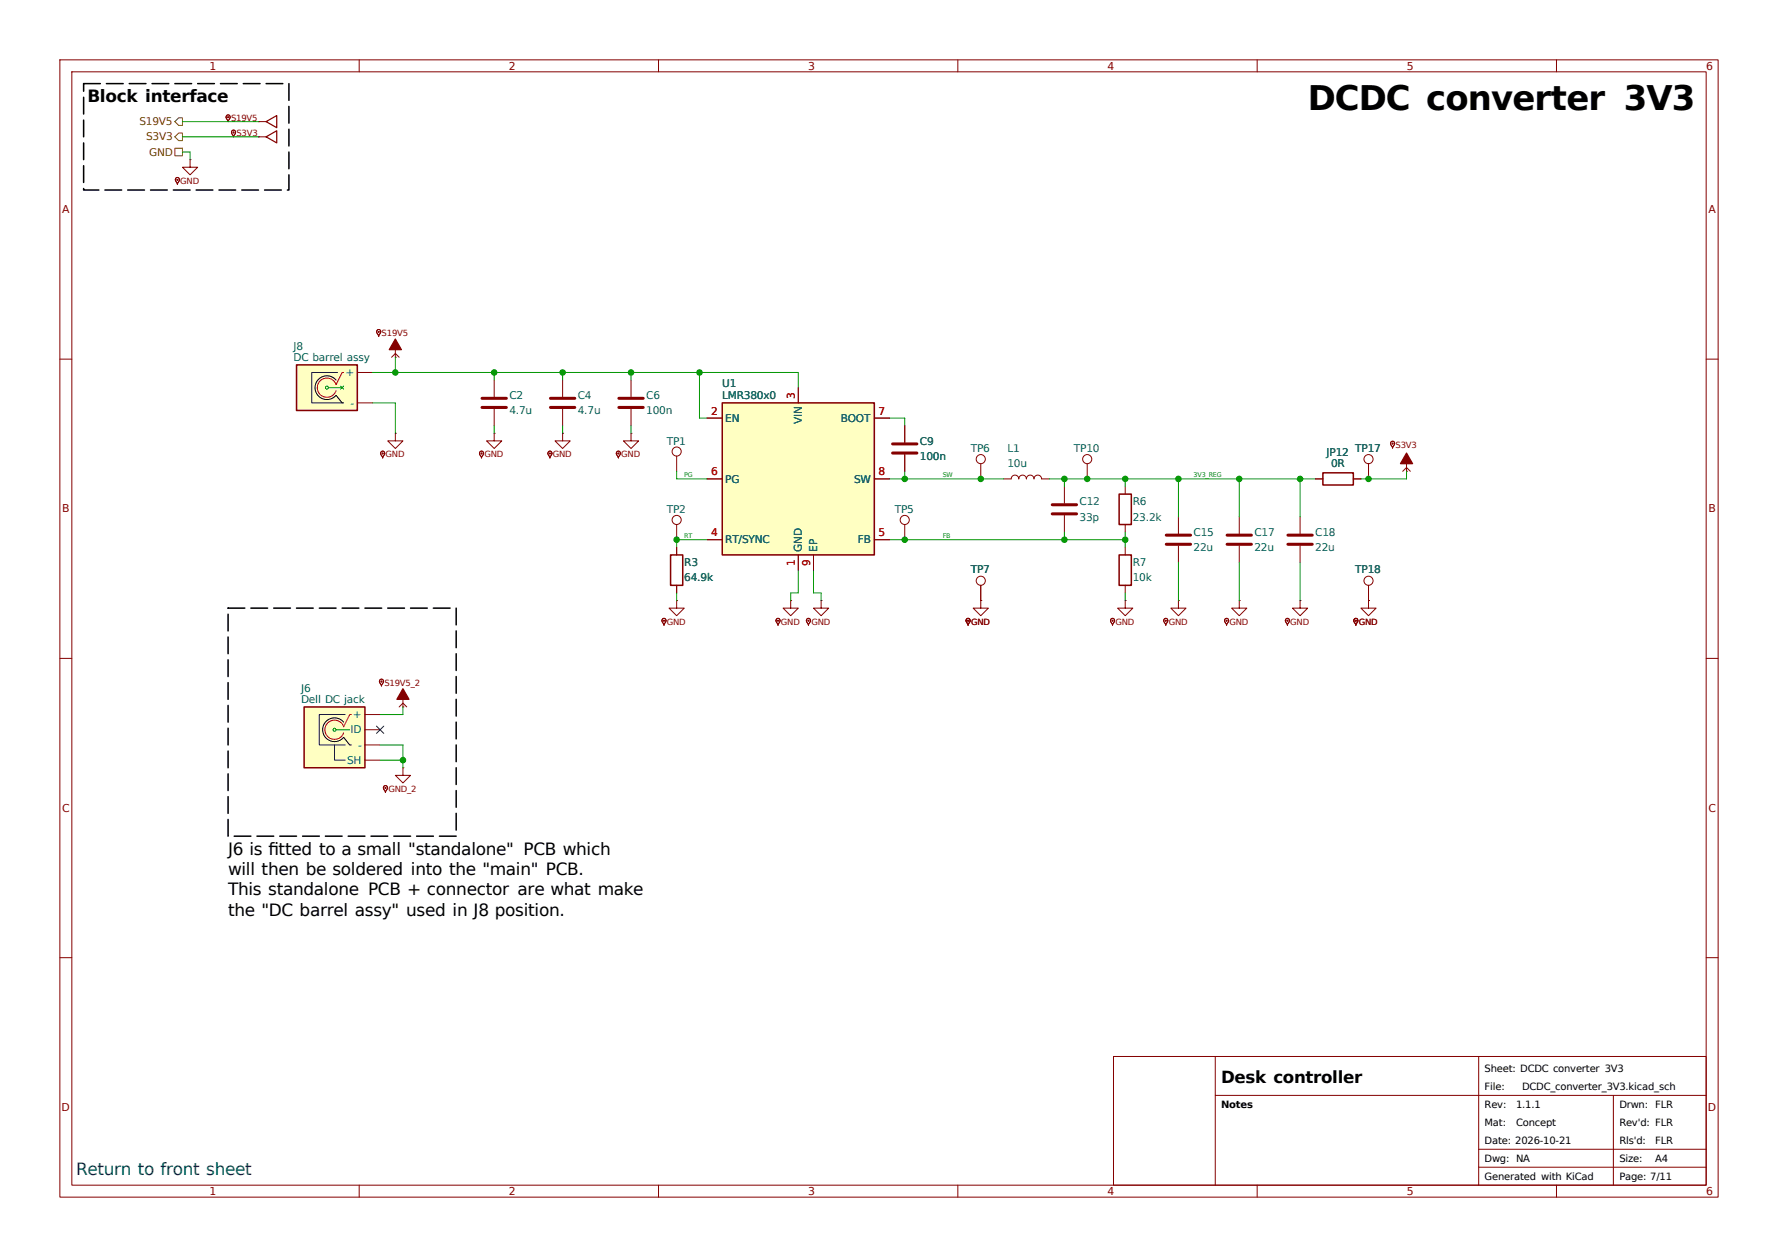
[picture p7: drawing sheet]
<svg xmlns="http://www.w3.org/2000/svg" width="297mm" height="210mm" viewBox="0 0 297 210" stroke-linecap="round" stroke-linejoin="round" font-family="sans-serif">
<g fill="none" stroke="#840000" stroke-width=".17">
<path d="M10 10h277v190h-277zM12 12h273v186h-273zM60 10v2M110 10v2M160 10v2M210 10v2M260 10v2M10 60h2M285 60h2M10 110h2M285 110h2M10 160h2"/>
<path d="M186 176.5h99v21.5h-99zM203 176.5v21.5M247 176.5v21.5M285 160h2M60 198v2M110 198v2M160 198v2M203 183h82M210 198v2M247 192h38M247 195h38M260 198v2"/>
<path d="M269.5 183v15"/>
</g>
<path d="M50.8 118.1h10.2v10.2h-10.2z" fill="#ffffc2"/>
<path d="M50.8 118.1h10.2v10.2h-10.2z" fill="none" stroke="#840000" stroke-width=".25"/>
<g fill="none" stroke="#008400" stroke-width=".17">
<path d="M56.1 121.9h2.3"/>
<circle cx="55.9" cy="121.9" r=".25"/>
</g>
<path d="M58.7 119.4h-.3l-1 2a1.61 1.61 0 0 0-2.5-.8 1.61 1.61 0 0 0 0 2.6 1.61 1.61 0 0 0 2.5-.8" fill="none" stroke="#c20000" stroke-width=".17"/>
<path d="M57.4 120.7a1.98 1.98 0 0 0-2.9-.2 1.98 1.98 0 0 0 0 2.9 1.98 1.98 0 0 0 2.9-.2l1 1.3h.3" fill="none" stroke="#000" stroke-width=".17"/>
<path d="M57.7 119.4h-4.4v5.1h4.4M55.9 124.5v2.5h1.8" fill="none" stroke="#000084" stroke-width=".17"/>
<path d="M63 55.1a.4 .4 0 0 1 .6 .2 .4 .4 0 0 1-.2 .5l-.1 .4-.4-.7zM65.4 59.7l.6-.6 .7 .6M66 59.7h.1M66 58.4v1.3M61 119.4h2.5M61 121.9h2.5M61 124.5h2.5M61 127h2.5" fill="none" stroke="#840000" stroke-width=".17"/>
<circle cx="63.3" cy="55.4" r=".07" fill="#840000" stroke="#840000" stroke-width=".17"/>
<path d="M66 56.6l1.1 1.8h-2.1z" fill="#840000" stroke="#840000" stroke-width=".2"/>
<path d="M49.5 61h10.2v7.6h-10.2z" fill="#ffffc2"/>
<path d="M49.5 61h10.2v7.6h-10.2zM112 92.7h2v5.1h-2z" fill="none" stroke="#840000" stroke-width=".25"/>
<g fill="none" stroke="#008400" stroke-width=".17">
<path d="M54.9 64.8h2.2M56.9 64.5l.5 .5M57.4 64.5l-.5 .5"/>
<circle cx="54.6" cy="64.8" r=".25"/>
</g>
<path d="M57.4 62.2h-.3l-1 2.1a1.61 1.61 0 0 0-2.4-.8 1.61 1.61 0 0 0 0 2.6 1.61 1.61 0 0 0 2.4-.8" fill="none" stroke="#c20000" stroke-width=".17"/>
<path d="M56.1 63.5a1.98 1.98 0 0 0-2.8-.2 1.98 1.98 0 0 0 0 2.9 1.98 1.98 0 0 0 2.8-.2l1 1.3h.3" fill="none" stroke="#000" stroke-width=".17"/>
<path d="M56.4 62.2h-4.3v5.1h5" fill="none" stroke="#000084" stroke-width=".17"/>
<g fill="none" stroke="#840000" stroke-width=".17">
<path d="M59.7 62.2h2.5M59.7 67.3h2.5M63.7 75.4a.4 .4 0 0 1 .6 .2 .4 .4 0 0 1-.2 .5l-.2 .4-.3-.6zM66 72.4v1.3h1.3l-1.3 1.2-1.2-1.2h1.2M66 72.4h.1M80.2 75.4a.4 .4 0 0 1 .6 .2 .4 .4 0 0 1-.2 .5l-.2 .4-.3-.6zM82.5 72.4v1.3h1.3l-1.3 1.2-1.2-1.2h1.2M82.5 72.4h.1M82.5 63.5v2.8M82.5 68.3v2.8M91.7 75.4a.4 .4 0 0 1 .5 .2 .4 .4 0 0 1-.2 .5l-.1 .4-.4-.6zM94 72.4v1.3h1.2l-1.2 1.2-1.3-1.2h1.3"/>
<path d="M94 72.4h.1M94 63.5v2.8M94 68.3v2.8M113 87.6v2.6M113 91.4v1.3M113 97.8v1.3"/>
<circle cx="113" cy="86.9" r=".76"/>
</g>
<g fill="#840000" stroke="#840000" stroke-width=".17">
<circle cx="63.9" cy="75.8" r=".07"/>
<circle cx="91.9" cy="75.8" r=".07"/>
<circle cx="80.4" cy="75.8" r=".07"/>
</g>
<path d="M80.5 66.5h4.1M80.5 68.1h4.1M91.9 66.5h4.1M91.9 68.1h4.1" fill="none" stroke="#840000" stroke-width=".51"/>
<path d="M120.6 67.3h25.4v25.4h-25.4z" fill="#ffffc2"/>
<path d="M120.6 67.3h25.4v25.4h-25.4zM221 79h5.1v2h-5.1zM186.9 92.7h2.1v5.1h-2.1zM186.9 82.6h2.1v5h-2.1z" fill="none" stroke="#840000" stroke-width=".25"/>
<g fill="none" stroke="#840000" stroke-width=".17">
<path d="M37.9 19.3a.4 .4 0 0 1 .5 .1 .4 .4 0 0 1-.1 .6l-.2 .3-.3-.6zM29.4 29.7a.4 .4 0 0 1 .6 .2 .4 .4 0 0 1-.2 .5l-.2 .4-.3-.7zM31.7 26.7v1.2h1.3l-1.3 1.3-1.2-1.3h1.2M31.7 26.7h.1M38.8 21.8a.4 .4 0 0 1 .5 .2 .4 .4 0 0 1-.1 .5l-.2 .4-.3-.7zM43.2 20.3h.1M43.2 22.9h.1M43.2 20.3h1.2M43.2 22.9h1.2M103.1 75.4a.4 .4 0 0 1 .5 .2 .4 .4 0 0 1-.1 .5l-.2 .4-.3-.6zM105.4 72.4v1.3h1.3l-1.3 1.2-1.3-1.2h1.3M105.4 72.4h.1"/>
<path d="M105.4 63.5v2.8M105.4 68.3v2.8M113 76.2v2.5M118.1 69.9h2.5M133.3 64.8v2.5M146 69.9h2.6M151.1 71.1v2.8M151.1 75.9v2.8M163.8 77.5v2.5M181.6 77.5v2.5M228.6 77.5v2.5M232.4 73.8a.4 .4 0 0 1 .6 .1 .4 .4 0 0 1-.2 .6l-.2 .3-.3-.6z"/>
<path d="M234.3 78.7l.6-.6 .7 .6M234.9 78.7h.1M234.9 77.5v1.2M113 91.4v1.3M113 97.8v1.3M118.1 90.2h2.5M118.1 80h2.5M133.3 92.7v2.6M135.9 92.7v2.6M146 90.2h2.6M146 80h2.6M151.1 87.6v2.6"/>
<path d="M163.8 97.8v2.5M167.6 80h1.3a.64 .64 0 0 1 .6-.6 .64 .64 0 0 1 .7 .6 .64 .64 0 0 1 .6-.6 .64 .64 0 0 1 .6 .6 .64 .64 0 0 1 .7-.6 .64 .64 0 0 1 .6 .6 .64 .64 0 0 1 .7-.6 .64 .64 0 0 1 .6 .6h1.3M177.8 81.3v2.8M177.8 86.1v2.8M188 81.3v1.3M188 87.6v1.3M188 91.4v1.3M188 97.8v1.3M196.8 86.4v2.8M196.8 91.2v2.8M207 86.4v2.8M207 91.2v2.8"/>
<path d="M217.2 86.4v2.8M217.2 91.2v2.8M219.7 80h1.3M226.1 80h1.2M228.6 97.8v2.5M63.5 113.5a.4 .4 0 0 1 .6 .2 .4 .4 0 0 1-.2 .5l-.2 .4-.3-.6zM66.7 118.1l.6-.6 .6 .6M67.3 118.1h.1M67.3 116.8v1.3M110.7 103.4a.4 .4 0 0 1 .5 .1 .4 .4 0 0 1-.1 .6l-.2 .3-.3-.6zM113 100.3v1.3h1.3l-1.3 1.3-1.2-1.3h1.2M113 100.3h.1"/>
<path d="M129.8 103.4a.4 .4 0 0 1 .5 .1 .4 .4 0 0 1-.2 .6l-.1 .3-.4-.6zM132.1 100.3v1.3h1.2l-1.2 1.3-1.3-1.3h1.3M132.1 100.3h.1M134.8 103.4a.4 .4 0 0 1 .6 .1 .4 .4 0 0 1-.2 .6l-.2 .3-.3-.6zM137.2 100.3v1.3h1.2l-1.2 1.3-1.3-1.3h1.3M137.2 100.3h.1M161.5 103.4a.4 .4 0 0 1 .5 .1 .4 .4 0 0 1-.1 .6l-.2 .3-.3-.6zM163.8 100.3v1.3h1.3l-1.3 1.3-1.2-1.3h1.2M163.8 100.3h.1M185.6 103.4a.4 .4 0 0 1 .6 .1 .4 .4 0 0 1-.2 .6l-.2 .3-.3-.6zM188 100.3v1.3h1.2l-1.2 1.3-1.3-1.3h1.3M188 100.3h.1"/>
<path d="M194.5 103.4a.4 .4 0 0 1 .6 .1 .4 .4 0 0 1-.2 .6l-.2 .3-.3-.6zM196.8 100.3v1.3h1.3l-1.3 1.3-1.2-1.3h1.2M196.8 100.3h.1M204.7 103.4a.4 .4 0 0 1 .5 .1 .4 .4 0 0 1-.1 .6l-.2 .3-.3-.6zM207 100.3v1.3h1.3l-1.3 1.3-1.3-1.3h1.3M207 100.3h.1M214.8 103.4a.4 .4 0 0 1 .6 .1 .4 .4 0 0 1-.2 .6l-.1 .3-.4-.6zM217.2 100.3v1.3h1.2l-1.2 1.3-1.3-1.3h1.3M217.2 100.3h.1M226.3 103.4a.4 .4 0 0 1 .5 .1 .4 .4 0 0 1-.2 .6l-.1 .3-.3-.6zM228.6 100.3v1.3h1.3l-1.3 1.3-1.3-1.3h1.3M228.6 100.3h.1"/>
<path d="M64.2 131.3a.4 .4 0 0 1 .5 .2 .4 .4 0 0 1-.1 .5l-.2 .4-.3-.7zM67.3 128.3v1.2h1.3l-1.3 1.3-1.3-1.3h1.3M67.3 128.3h.1"/>
<circle cx="113" cy="75.4" r=".76"/>
<circle cx="163.8" cy="76.7" r=".76"/>
<circle cx="181.6" cy="76.7" r=".76"/>
<circle cx="228.6" cy="76.7" r=".76"/>
<circle cx="151.1" cy="86.9" r=".76"/>
<circle cx="163.8" cy="97" r=".76"/>
<circle cx="228.6" cy="97" r=".76"/>
</g>
<g fill="#840000" stroke="#840000" stroke-width=".17">
<circle cx="232.6" cy="74.1" r=".07"/>
<circle cx="64.4" cy="131.6" r=".07"/>
<circle cx="110.9" cy="103.7" r=".07"/>
<circle cx="63.7" cy="113.9" r=".07"/>
<circle cx="215.1" cy="103.7" r=".07"/>
<circle cx="194.7" cy="103.7" r=".07"/>
<circle cx="185.8" cy="103.7" r=".07"/>
<circle cx="226.5" cy="103.7" r=".07"/>
<circle cx="204.9" cy="103.7" r=".07"/>
<circle cx="103.3" cy="75.8" r=".07"/>
<circle cx="135" cy="103.7" r=".07"/>
<circle cx="38.1" cy="19.6" r=".07"/>
<circle cx="161.7" cy="103.7" r=".07"/>
<circle cx="39" cy="22.1" r=".07"/>
<circle cx="29.6" cy="30" r=".07"/>
<circle cx="130" cy="103.7" r=".07"/>
</g>
<g fill="#840000" stroke="#840000" stroke-width=".2">
<path d="M234.9 75.7l1.1 1.8h-2.1z"/>
<path d="M67.3 115.1l1 1.7h-2z"/>
</g>
<path d="M103.4 66.5h4M103.4 68.1h4M149.1 74.2h4.1M149.1 75.7h4.1M175.8 84.3h4M175.8 85.9h4M194.8 89.4h4.1M194.8 90.9h4.1M205 89.4h4M205 90.9h4M215.1 89.4h4.1M215.1 90.9h4.1" fill="none" stroke="#840000" stroke-width=".51"/>
<path d="M44.4 20.3l1.8-1v2zM44.4 22.9l1.8-1.1v2.1z" fill="none" stroke="#840000" stroke-width=".2"/>
<path d="M29.8 19.7h.7v1.3h-.7l-.6-.7zM29.2 24.8h1.3v1.2h-1.3zM29.8 22.2h.7v1.3h-.7l-.6-.6z" fill="none" stroke="#725600" stroke-width=".17"/>
<g fill="none" stroke="#009600" stroke-width=".17">
<path d="M30.5 20.3h12.7M30.5 25.4h1.2v1.3M30.5 22.9h12.7M66 59.7v2.5M62.2 62.2h71.1v2.6M62.2 67.3h3.8v5.1M82.5 62.2v1.3M82.5 71.1v1.3M94 62.2v1.3M94 71.1v1.3M105.4 62.2v1.3M105.4 71.1v1.3"/>
<path d="M113 78.7v1.3h5.1M116.8 62.2v7.7h1.3M148.6 69.9h2.5v1.2M151.1 78.7v1.3M234.9 78.7v1.3h-7.6M113 99.1v1.2M118.1 90.2h-5.1v1.2M133.3 95.3v3.8h-1.2v1.2M135.9 95.3v3.8h1.3v1.2M148.6 80h19M148.6 90.2h39.4M175.3 80h44.4"/>
<path d="M177.8 80v1.3M177.8 88.9v1.3M188 80v1.3M188 88.9v2.5M188 99.1v1.2M196.8 80v6.4M196.8 94v6.3M207 80v6.4M207 94v6.3M217.2 80v6.4M217.2 94v6.3M67.3 118.1v1.3h-3.8"/>
<path d="M63.5 124.5h3.8v3.8M63.5 127h3.8"/>
</g>
<path d="M62.9 121.3l1.2 1.2M64.1 121.3l-1.2 1.2" fill="none" stroke="#000084" stroke-width=".17"/>
<path d="M14 14h34.3v17.8h-34.3zM38.1 101.6h38.1v38.1h-38.1z" fill="none" stroke="#000" stroke-width=".25" stroke-dasharray="2.8 1"/>
<g fill="#009600" stroke="#009600" stroke-width=".17">
<circle cx="177.8" cy="90.2" r=".46"/>
<circle cx="151.1" cy="80" r=".46"/>
<circle cx="151.1" cy="90.2" r=".46"/>
<circle cx="163.8" cy="80" r=".46"/>
<circle cx="177.8" cy="80" r=".46"/>
<circle cx="66" cy="62.2" r=".46"/>
<circle cx="82.5" cy="62.2" r=".46"/>
<circle cx="94" cy="62.2" r=".46"/>
<circle cx="67.3" cy="127" r=".46"/>
<circle cx="207" cy="80" r=".46"/>
<circle cx="196.8" cy="80" r=".46"/>
<circle cx="188" cy="90.2" r=".46"/>
<circle cx="188" cy="80" r=".46"/>
<circle cx="181.6" cy="80" r=".46"/>
<circle cx="228.6" cy="80" r=".46"/>
<circle cx="217.2" cy="80" r=".46"/>
<circle cx="116.8" cy="62.2" r=".46"/>
<circle cx="113" cy="90.2" r=".46"/>
<circle cx="105.4" cy="62.2" r=".46"/>
</g>
<text font-size="5.7" x="218.4" y="18.4">DCDC converter 3V3</text>
<g font-size="2.8">
<text x="14.6" y="17">Block interface</text>
<text x="38.1" y="142.8">J6 is f</text>
<text x="44.8" y="142.8">itted to a small &quot;standalone&quot; PCB which</text>
<text x="38.1" y="146.2">will then be soldered into the &quot;main&quot; PCB.</text>
<text x="38.1" y="149.6">This standalone PCB + connector are what make</text>
<text x="38.1" y="153">the &quot;DC barrel assy&quot; used in J8 position.</text>
<text x="204" y="181">Desk controller</text>
</g>
<text font-size="2.8" fill="#0000c2" x="12.7" y="196.4">Return to front sheet</text>
<g font-size="1.8" fill="#840000">
<text x="35" y="11.6">1</text>
<text x="85" y="11.6">2</text>
<text x="135" y="11.6">3</text>
<text x="185" y="11.6">4</text>
<text x="235" y="11.6">5</text>
<text x="285" y="11.6">6</text>
<text x="10.4" y="35.6">A</text>
<text x="285.4" y="35.6">A</text>
<text x="10.4" y="85.6">B</text>
<text x="285.4" y="85.6">B</text>
<text x="10.4" y="135.6">C</text>
<text x="285.4" y="135.6">C</text>
<text x="10.3" y="185.6">D</text>
<text x="285.3" y="185.6">D</text>
<text x="35" y="199.6">1</text>
<text x="85" y="199.6">2</text>
<text x="135" y="199.6">3</text>
<text x="185" y="199.6">4</text>
<text x="235" y="199.6">5</text>
<text x="285" y="199.6">6</text>
</g>
<g font-size="1.8" fill="#725600">
<text x="23.3" y="20.9">S19V5</text>
<text x="24.4" y="23.5">S3V3</text>
<text x="24.9" y="26">GND</text>
</g>
<g font-size="1.8" fill="#006464">
<text x="49" y="58.5">J8</text>
<text x="49" y="60.3">DC barrel assy</text>
<text x="57.7" y="62.8">+</text>
<text x="120.6" y="64.6">U1</text>
<text x="58.5" y="67.9">-</text>
<text x="85.1" y="66.6">C2</text>
<text x="85.1" y="69.2">4.7u</text>
<text x="96.5" y="66.6">C4</text>
<text x="96.5" y="69.2">4.7u</text>
<text x="107.9" y="69.2">100n</text>
<text x="107.9" y="66.6">C6</text>
<text x="120.6" y="66.6">LMR380x0</text>
<text x="121.2" y="70.5">EN</text>
<text x="134" y="70.9" transform="rotate(-90 134 70.9)">VIN</text>
<text x="140.5" y="70.5">BOOT</text>
<text x="111.4" y="74.3">TP1</text>
<text x="153.7" y="76.8">100n</text>
<text x="153.7" y="74.3">C9</text>
<text x="162.2" y="75.5">TP6</text>
<text x="168.3" y="75.5">L1</text>
<text x="179.4" y="75.5">TP10</text>
<text x="221.6" y="76.2">JP12</text>
<text x="226.4" y="75.5">TP17</text>
<text x="121.2" y="80.6">PG</text>
<text x="142.7" y="80.6">SW</text>
<text x="168.3" y="78.1">10u</text>
<text x="222.3" y="78.1">0R</text>
<text x="111.4" y="85.7">TP2</text>
<text x="149.5" y="85.7">TP5</text>
<text x="180.3" y="84.4">C12</text>
<text x="180.3" y="87">33p</text>
<text x="189.2" y="87">23.2k</text>
<text x="189.2" y="84.4">R6</text>
<text x="199.4" y="89.5">C15</text>
<text x="209.5" y="89.5">C17</text>
<text x="219.7" y="89.5">C18</text>
<text x="114.3" y="94.6">R3</text>
<text x="121.2" y="90.8">RT/SYNC</text>
<text x="134" y="92.2" transform="rotate(-90 134 92.2)">GND</text>
<text x="136.5" y="92.2" transform="rotate(-90 136.5 92.2)">EP</text>
<text x="143.3" y="90.8">FB</text>
<text x="162.2" y="95.8">TP7</text>
<text x="189.2" y="94.6">R7</text>
<text x="199.4" y="92">22u</text>
<text x="209.5" y="92">22u</text>
<text x="219.7" y="92">22u</text>
<text x="226.4" y="95.8">TP18</text>
<text x="114.3" y="97.1">64.9k</text>
<text x="189.2" y="97.1">10k</text>
<text x="50.3" y="115.7">J6</text>
<text x="50.3" y="117.4">Dell DC jack</text>
<text x="59" y="120">+</text>
<text x="58.6" y="122.5">ID</text>
<text x="59.8" y="125.1">-</text>
<text x="58" y="127.6">SH</text>
</g>
<g font-size="1.8" fill="#a90000">
<text x="118.8" y="69.3">2</text>
<text x="132.8" y="66.6" transform="rotate(-90 132.8 66.6)">3</text>
<text x="146.8" y="69.3">7</text>
<text x="118.8" y="79.4">6</text>
<text x="146.8" y="79.4">8</text>
<text x="118.8" y="89.6">4</text>
<text x="146.8" y="89.6">5</text>
<text x="132.8" y="94.5" transform="rotate(-90 132.8 94.5)">1</text>
<text x="135.3" y="94.5" transform="rotate(-90 135.3 94.5)">9</text>
</g>
<g font-size="1.7">
<text x="248" y="179.1">Sheet: DCDC converter 3V3</text>
<text x="204" y="185.1">Notes</text>
<text x="248" y="185.1">Rev:</text>
<text x="248" y="182.1">File:</text>
<text x="253.3" y="185.1">1.1.1</text>
<text x="254.3" y="182.1">DCDC_converter_3V3.kicad_sch</text>
<text x="270.5" y="185.1">Drwn:</text>
<text x="276.5" y="185.1">FLR</text>
<text x="248" y="191.1">Date: 2026-10-21</text>
<text x="248" y="188.1">Mat:</text>
<text x="253.3" y="188.1">Concept</text>
<text x="270.5" y="191.1">Rls'd:</text>
<text x="270.5" y="188.1">Rev'd: FLR</text>
<text x="276.5" y="191.1">FLR</text>
<text x="248" y="197.1">Generated with KiCad</text>
<text x="248" y="194.1">Dwg: NA</text>
<text x="270.5" y="194.1">Size:</text>
<text x="270.5" y="197.1">Page: 7/11</text>
<text x="276.5" y="194.1">A4</text>
</g>
<g font-size="1.4" fill="#840000">
<text x="38.6" y="20.3">S19V5</text>
<text x="39.5" y="22.8">S3V3</text>
<text x="30.1" y="30.7">GND</text>
<text x="63.7" y="56.1">S19V5</text>
<text x="64.4" y="76.4">GND</text>
<text x="80.9" y="76.4">GND</text>
<text x="92.4" y="76.4">GND</text>
<text x="103.8" y="76.4">GND</text>
<text x="233.1" y="74.8">S3V3</text>
<text x="111.4" y="104.4">GND</text>
<text x="130.5" y="104.4">GND</text>
<text x="135.5" y="104.4">GND</text>
<text x="162.2" y="104.4">GND</text>
<text x="186.3" y="104.4">GND</text>
<text x="195.2" y="104.4">GND</text>
<text x="205.4" y="104.4">GND</text>
<text x="215.5" y="104.4">GND</text>
<text x="227" y="104.4">GND</text>
<text x="64.2" y="114.5">S19V5_2</text>
<text x="64.9" y="132.3">GND_2</text>
</g>
<g font-size="1.1" fill="#008400">
<text x="114.3" y="79.7">PG</text>
<text x="157.5" y="79.7">SW</text>
<text x="199.4" y="79.7">3V3_REG</text>
<text x="114.3" y="89.8">RT</text>
<text x="157.5" y="89.8">FB</text>
</g>
</svg>
